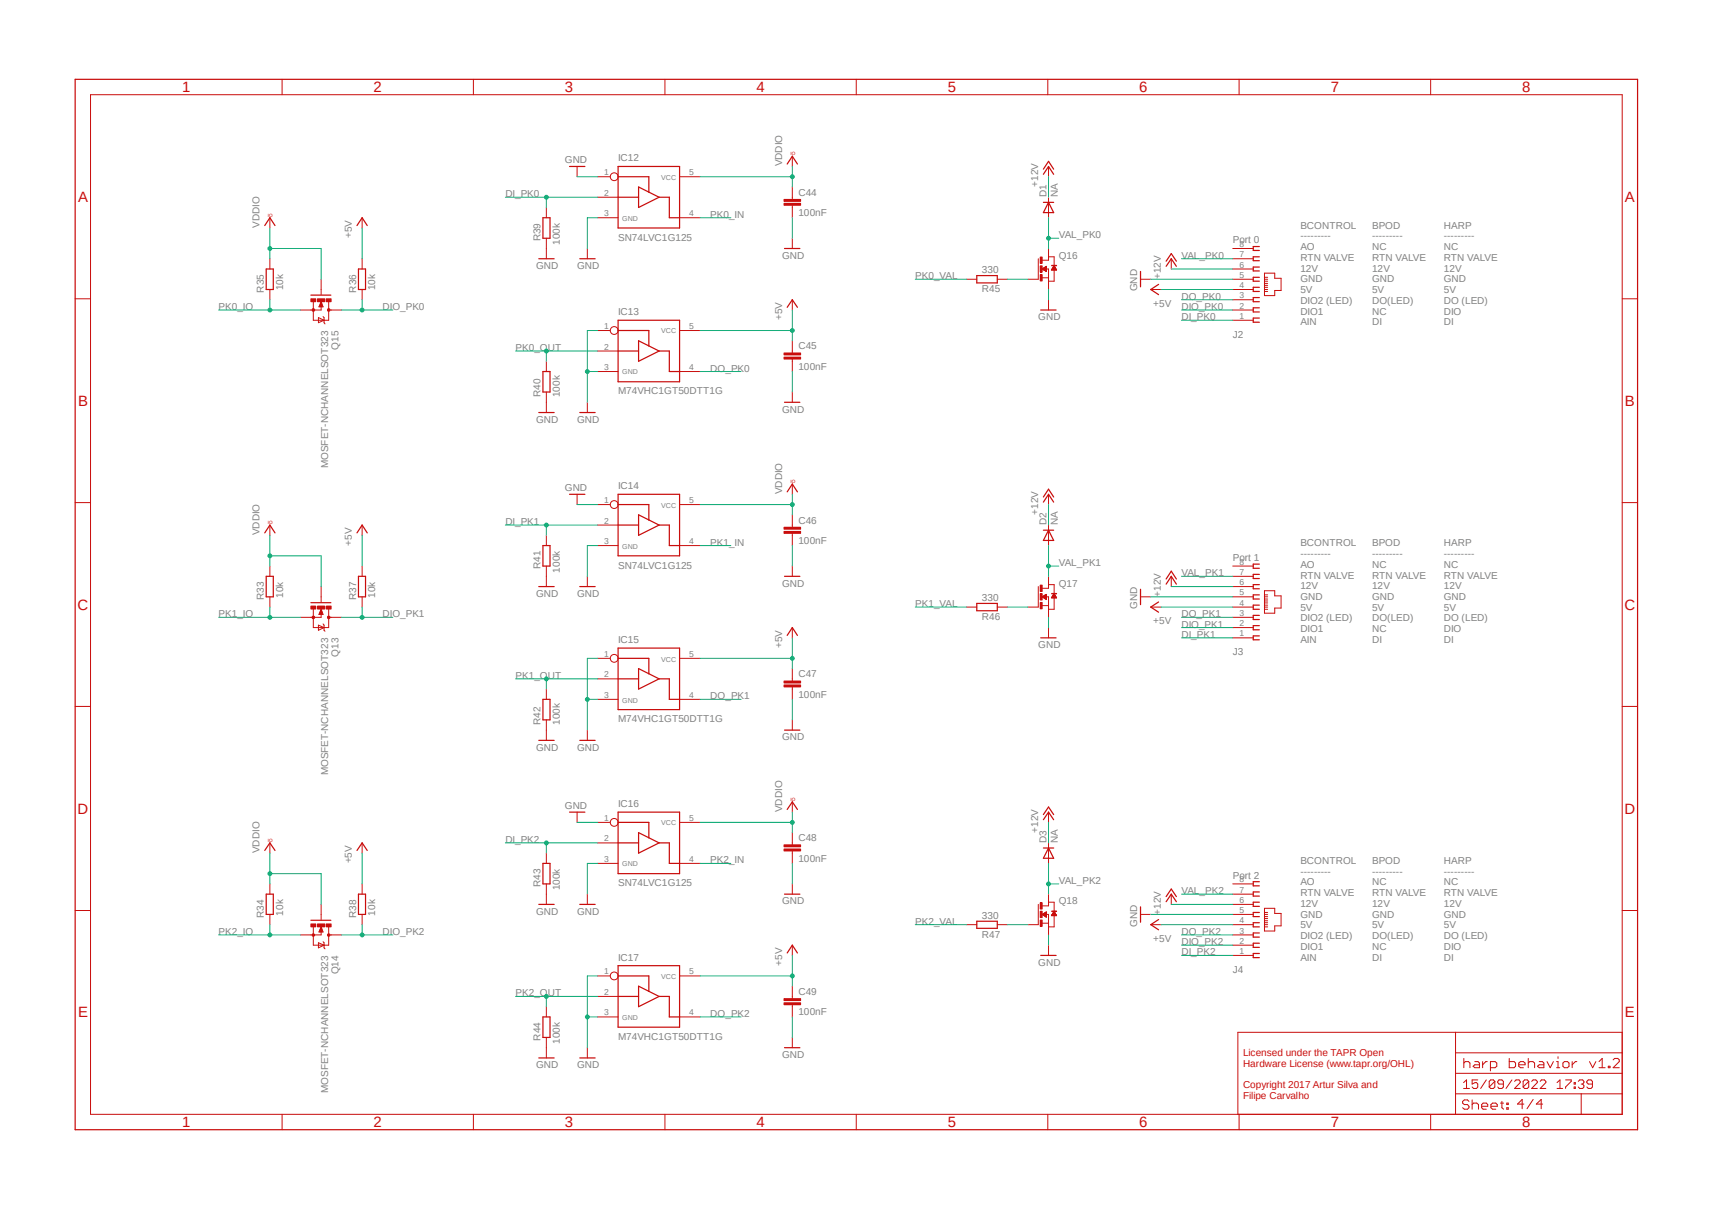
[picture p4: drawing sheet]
<svg xmlns="http://www.w3.org/2000/svg" width="297mm" height="210mm" viewBox="0 0 297 210" stroke-linecap="round" stroke-linejoin="round" font-family="sans-serif">
<path d="M12.7 13.5l271.7 182.8M284.4 13.5l-271.7 182.8" fill="none" stroke="#fff" stroke-width=".17"/>
<g fill="none" stroke="#c90d0c" stroke-width=".17">
<path d="M15.7 16.4h265.7v176.9h-265.7zM48.9 13.8v2.6M82.1 13.8v2.6M115.4 13.8v2.6M148.5 13.8v2.6M181.8 13.8v2.6M215 13.8v2.6M248.2 13.8v2.6M13 51.8h2.7M180.1 44.9v3.5M180.8 48.2h1.1M181.5 46.7h.4v1.7"/>
<path d="M181.9 44.9v.2h-1.1M181.9 44.5h1v1.6M182.9 46.8v2h-1M203.2 44.9v1.8M213.9 50.2h3.5M213.9 48.4h3.5M213.9 55.5h3.5M213.9 53.8h3.5M213.9 52h3.5M213.9 46.7h3.5M213.9 44.9h3.5M213.9 43.1h3.5"/>
<path d="M219.4 47.4h1.7v.9h1.1v2.1h-1.1v.9h-1.7zM219.4 50.5h.5M219.4 50.2h.5M219.4 49.8h.5M219.4 49.5h.5M219.4 49.1h.5M219.4 48.8h.5M219.4 48.4h.5M219.4 48.1h.5M281.4 51.8h2.7M13 87.2h2.7M203.2 99.9v1.8"/>
<path d="M213.9 99.9h3.5M213.9 98.2h3.5M281.4 87.2h2.7M213.9 105.3h3.5M213.9 103.5h3.5M213.9 110.6h3.5M213.9 108.8h3.5M213.9 107.1h3.5M213.9 101.7h3.5M219.4 102.4h1.7v.9h1.1v2.2h-1.1v.8h-1.7zM219.4 105.7h.5M219.4 105.3h.5"/>
<path d="M219.4 104.9h.5M219.4 104.6h.5M219.4 104.2h.5M219.4 103.9h.5M219.4 103.5h.5M219.4 103.2h.5M13 122.5h2.7M281.4 122.5h2.7M13 157.9h2.7M203.2 155.1v1.7M213.9 158.6h3.5M213.9 156.8h3.5"/>
<path d="M213.9 155.1h3.5M213.9 153.3h3.5M219.4 157.5h1.7v.9h1.1v2.2h-1.1v.9h-1.7zM219.4 159.7h.5M219.4 159.3h.5M219.4 159h.5M219.4 158.6h.5M219.4 158.2h.5M281.4 157.9h2.7M213.9 160.4h3.5M213.9 165.7h3.5M213.9 163.9h3.5"/>
<path d="M213.9 162.1h3.5M219.4 160.7h.5M219.4 160.4h.5M219.4 160h.5M252.5 179v14.3M281.4 179h-66.6v14.3M48.9 193.3v2.6M82.1 193.3v2.6M115.4 193.3v2.6M148.5 193.3v2.6M181.8 193.3v2.6M215 193.3v2.6"/>
<path d="M248.2 193.3v2.6M252.5 189.7h28.9M252.5 186.1h28.9M252.5 182.6h28.9M253.9 187.7l.5-.4v1.5M253.9 188.8h1M254 183.6v1.6M254 184.4l.2-.3h.6l.2 .3v.8M254.8 191l-.2-.2h-.6l-.3 .2v.3l.3 .3h.6l.2 .3v.2l-.2 .3h-.6l-.3-.3M255.4 191.6l.3-.3h.5l.3 .3v.8M255.4 190.8v1.6M255.9 184.1h.5l.3 .3v.8h-.8l-.3-.3 .3-.2h.8"/>
<path d="M256.4 187.3h-1v.7l.5-.3h.3l.2 .3v.5l-.2 .3h-.5l-.3-.3M257 191.9h1.1v-.3l-.2-.3h-.6l-.3 .3v.5l.3 .3h.6M257.2 184.1v1.1M257.9 187.3l-1 1.5M258 184.1h-.2l-.6 .6M258.6 185.2h.8l.3-.3v-.5l-.3-.3h-.8v1.6M258.7 191.9h1.1v-.3l-.3-.3h-.5l-.3 .3v.5l.3 .3h.5M259.3 187.5v1l-.2 .3h-.5l-.2-.3M259.3 187.5l-.2-.2h-.5l-.2 .2v1M259.3 187.5l-.9 1M260.3 191.3h.6M260.6 191v1.1l.3 .3"/>
<path d="M260.8 188h-.7l-.3-.3v-.2l.3-.2h.5l.2 .2v1l-.2 .3h-.5l-.3-.3M261.4 191.3h.3v.3h-.3zM261.4 192.1h.3v.3h-.3zM261.8 183.6v1.6h.9l.2-.3v-.5l-.2-.3h-.9M262.3 187.3l-1 1.5M262.8 187.5l.2-.2h.5l.2 .2v.2l-.9 1.1h.9M263.5 184.7h1.1v-.3l-.3-.3h-.5l-.3 .3v.5l.3 .3h.5M264.4 191.5h-1.1l.8-.8v1.6M265.1 184.4l.3-.3h.5l.3 .3v.8M265.1 183.6v1.6M265.2 187.5v1l-.2 .3h-.5l-.3-.3M265.2 187.5l-.2-.2h-.5l-.3 .2v1"/>
<path d="M265.2 187.5l-1 1M265.7 187.5l.3-.2h.4l.3 .2v.2l-1 1.1h1M266 190.7l-1.1 1.6M267 184.1h.6l.2 .3v.8h-.8l-.3-.3 .3-.2h.8M267.2 187.5l.2-.2h.5l.3 .2v.2l-1 1.1h1M267.6 191.5h-1.1l.9-.8v1.6M268.4 184.1l.5 1.1 .6-1.1M270 184.1h.3v1.1M270 185.2h.6M270.1 188.8h1M270.1 187.7l.5-.4v1.5M270.3 183.3v.3"/>
<path d="M271.1 184.4l.3-.3h.5l.3 .3v.5l-.3 .3h-.5l-.3-.3zM271.6 187.3h1v.2l-1 1v.3M272.8 184.1v1.1M273.1 188.5h.2v.3h-.2zM273.1 187.7h.2v.3h-.2zM273.6 184.1h-.3l-.5 .6M273.8 187.5l.3-.2h.5l.2 .2v.2l-.2 .3M274.3 189.7v3.6M274.3 188h.3M274.6 188l.2 .3v.2l-.2 .3h-.5l-.3-.3M275.8 184.1l.5 1.1 .6-1.1M276.3 188h-.8l-.2-.3v-.2l.2-.2h.5l.3 .2v1l-.3 .3h-.5l-.2-.3"/>
<path d="M277.4 185.2h1.1M277.4 184.1l.6-.5v1.6M279 184.9h.3v.3h-.3zM279.9 183.8l.2-.2h.6l.2 .2v.3l-1 1.1h1"/>
</g>
<g fill="none" stroke="#c90d0c" stroke-width=".21">
<path d="M13 13.8h271.1v182.1h-271.1zM202.3 46.2l.9-1.3 .9 1.3M202.3 45.3l.9-1.3 .9 1.3M218.5 55.2h-1.1v.7h1.1M218.5 42.8h-1.1v.6h1.1M218.5 44.5h-1.1v.7h1.1M218.5 46.3h-1.1v.7h1.1M218.5 48.1h-1.1v.7h1.1M218.5 49.8h-1.1v.7h1.1M218.5 51.6h-1.1v.7h1.1M218.5 53.4h-1.1v.7h1.1M218.5 97.8h-1.1v.8h1.1"/>
<path d="M218.5 99.6h-1.1v.7h1.1M202.3 101.3l.9-1.4 .9 1.4M202.3 100.4l.9-1.3 .9 1.3M218.5 101.4h-1.1v.7h1.1M218.5 103.2h-1.1v.7h1.1M218.5 104.9h-1.1v.8h1.1M218.5 106.7h-1.1v.7h1.1M218.5 108.5h-1.1v.7h1.1M218.5 110.3h-1.1v.7h1.1M202.3 156.4l.9-1.3 .9 1.3M202.3 155.5l.9-1.3 .9 1.3M218.5 152.9h-1.1v.7h1.1"/>
<path d="M218.5 154.7h-1.1v.7h1.1M218.5 156.5h-1.1v.7h1.1M218.5 158.2h-1.1v.8h1.1M218.5 160h-1.1v.7h1.1M218.5 161.8h-1.1v.7h1.1M218.5 163.6h-1.1v.7h1.1M218.5 165.4h-1.1v.7h1.1"/>
</g>
<path d="M180.5 44.6h.3v1.1h-.3z" fill-rule="evenodd" fill="#c90d0c"/>
<path d="M180.5 44.6h.3v1.1h-.3z" fill="none" stroke="#c90d0c" stroke-width=".17"/>
<path d="M180.5 46.1h.3v1.1h-.3z" fill-rule="evenodd" fill="#c90d0c"/>
<path d="M180.5 46.1h.3v1.1h-.3z" fill="none" stroke="#c90d0c" stroke-width=".17"/>
<path d="M180.5 47.6h.3v1.1h-.3z" fill-rule="evenodd" fill="#c90d0c"/>
<path d="M180.5 47.6h.3v1.1h-.3z" fill="none" stroke="#c90d0c" stroke-width=".17"/>
<path d="M182.5 46l.8 .1z" fill-rule="evenodd" fill="#c90d0c"/>
<g fill="none" stroke="#c90d0c" stroke-width=".17">
<path d="M167.7 48.4h1.8M173 48.4h1.8M178.4 48.4h1.7M180.8 46.7l.7-.5v.9zM180.8 46.7h.7M180.9 46.6h.6M181 46.7h.5M181 46.8h.5M181 46.5h.5M181.1 46.5h.4M181.1 46.8h.4M181.2 46.9h.3"/>
<path d="M181.2 46.4h.3M181.3 46.4h.2M181.3 46.9h.2M181.4 47h.1M181.4 46.3h.1M181.4 46.2l.2 .1M181.5 47.1h.1M181.9 43.1v1.8M181.9 48.4v1.8M181.9 52v1.8M182.5 46l.8 .1zM182.5 46.8h.8"/>
<path d="M182.5 46.7h.8M182.5 46.7h.7M182.5 46.6h.7M182.6 46.6h.5M182.6 46.5h.5M182.7 46.4h.3M182.8 46.3h.2M182.8 46.2h.2M182.8 46.2h.1M182.8 46.1h.1M182.9 46.1l.4 .7h-.9zM197.9 48.4h1.7"/>
<path d="M180.1 101.7v3.6M180.8 105h1.1M181.5 103.5h.4v1.8M181.9 101.7v.3h-1.1M181.9 101.4h1v1.6M182.9 103.7v2h-1M197.9 103.5h1.7M197.9 158.6h1.7"/>
</g>
<path d="M169.5 47.8h3.5v1.3h-3.5zM180.6 53.8h2.6M197.9 47.1v2.6M197.9 102.2v2.7M197.9 157.3v2.6" fill="none" stroke="#c90d0c" stroke-width=".21"/>
<path d="M180.5 101.5h.3v1.1h-.3z" fill-rule="evenodd" fill="#c90d0c"/>
<path d="M180.5 101.5h.3v1.1h-.3z" fill="none" stroke="#c90d0c" stroke-width=".17"/>
<path d="M180.5 103h.3v1.1h-.3z" fill-rule="evenodd" fill="#c90d0c"/>
<path d="M180.5 103h.3v1.1h-.3z" fill="none" stroke="#c90d0c" stroke-width=".17"/>
<path d="M180.5 104.5h.3v1.1h-.3z" fill-rule="evenodd" fill="#c90d0c"/>
<path d="M180.5 104.5h.3v1.1h-.3z" fill="none" stroke="#c90d0c" stroke-width=".17"/>
<path d="M182.5 102.9l.8 .1z" fill-rule="evenodd" fill="#c90d0c"/>
<g fill="none" stroke="#c90d0c" stroke-width=".17">
<path d="M181.9 99.9v1.8M167.7 105.3h1.8M173 105.3h1.8M178.4 105.3h1.7M180.8 103.5l.7-.4v.9zM180.8 103.5h.7M180.9 103.5h.6M180.9 103.6h.6M181 103.6h.5M181.1 103.4h.4M181.1 103.7h.4M181.1 103.3h.4"/>
<path d="M181.2 103.3h.3M181.2 103.8h.3M181.3 103.8h.2M181.3 103.2h.2M181.4 103.2h.1M181.4 103.9h.1M181.4 103.1h.1M181.5 103.9h.1M181.5 103.1h.1M181.9 105.3v1.8M181.9 108.8v1.8M182.5 102.9l.8 .1z"/>
<path d="M182.5 103.6h.8M182.5 103.6h.7M182.5 103.5h.7M182.6 103.4h.5M182.6 103.3h.5M182.7 103.3h.3M182.7 103.2h.3M182.8 103.2h.2M182.8 103.1h.2M182.8 103.1h.1M182.8 103h.1M182.9 103l.4 .7h-.9z"/>
<path d="M180.1 156.8v3.6M181.5 158.6h.4v1.8M181.9 156.8v.3h-1.1M181.9 156.5h1v1.6M182.9 158.8v1.9h-1M180.8 160.1h1.1"/>
</g>
<path d="M169.5 104.6h3.5v1.3h-3.5zM180.6 110.6h2.6" fill="none" stroke="#c90d0c" stroke-width=".21"/>
<path d="M180.5 156.5h.3v1.1h-.3z" fill-rule="evenodd" fill="#c90d0c"/>
<path d="M180.5 156.5h.3v1.1h-.3z" fill="none" stroke="#c90d0c" stroke-width=".17"/>
<path d="M180.5 158h.3v1.1h-.3z" fill-rule="evenodd" fill="#c90d0c"/>
<path d="M180.5 158h.3v1.1h-.3z" fill="none" stroke="#c90d0c" stroke-width=".17"/>
<path d="M180.5 159.6h.3v1.1h-.3z" fill-rule="evenodd" fill="#c90d0c"/>
<path d="M180.5 159.6h.3v1.1h-.3z" fill="none" stroke="#c90d0c" stroke-width=".17"/>
<path d="M182.5 158l.8 .1z" fill-rule="evenodd" fill="#c90d0c"/>
<g fill="none" stroke="#c90d0c" stroke-width=".17">
<path d="M94.8 36v1.8M100.1 28.9v1.7M103.7 30.6h2.1M103.7 34.2h3.5M103.7 37.8h3.5M117.9 30.6h3.6M117.9 37.8h3.6M136 35.3h2.9v.3h-2.9zM136 34.6h2.9v.3h-2.9zM137.5 27.1v1.8M137.5 32.4v2.1M137.5 35.6v2.2"/>
<path d="M181.9 28.9v1.7M181.9 34.2v3.6M94.8 41.3v3.6M101.9 43.1v1.8M103.7 57.3h2.1M117.9 57.3h3.6M137.5 41.3v1.8M137.5 52v1.8M137.5 59.1v2.1M199.6 50.2h1.8M101.9 69.8v1.7M103.7 60.9h3.5"/>
<path d="M103.7 64.4h3.5M117.9 64.4h3.6M136 61.9h2.9v.4h-2.9zM136 61.2h2.9v.4h-2.9zM137.5 62.3v2.1M137.5 68v1.8M199.6 105.3h1.8M180.8 158.6l.7 .4M180.8 158.6h.7M180.9 158.6h.6M180.9 158.7h.6M180.9 158.5h.6"/>
<path d="M181 158.7h.5M181 158.5h.5M181.1 158.7h.4M181.1 158.5h.4M181.1 158.8h.4M181.1 158.4h.4M181.2 158.8h.3M181.3 158.9h.2M181.3 158.3h.2M181.4 158.3h.1M181.4 159h.1M181.4 158.2h.1"/>
<path d="M181.5 159h.1M181.5 158.2l-.7 .4M181.5 158.2v.8M181.5 158.2h.1M181.9 155.1v1.7M182.5 158l.8 .1zM182.5 158.7h.8M182.5 158.6h.7M182.6 158.5h.5M182.6 158.4h.5M182.7 158.4h.3M182.7 158.3h.3"/>
<path d="M182.8 158.3h.2M182.8 158.2h.2M182.8 158.2h.1M182.8 158.1h.1M182.9 158.1l.4 .7h-.9zM167.7 160.4h1.8M173 160.4h1.8M178.4 160.4h1.7M181.9 160.4v1.7M181.9 163.9v1.8M199.6 160.4h1.8"/>
<circle cx="106.6" cy="30.6" r=".68"/>
<circle cx="106.6" cy="57.3" r=".68"/>
</g>
<g fill="none" stroke="#c90d0c" stroke-width=".21">
<path d="M94.2 37.8h1.2v3.5h-1.2zM98.8 28.9h2.7M107.2 30.6h5.4v2.7M107.2 28.9h10.7v10.6h-10.7zM107.2 34.2h3.6M110.8 32.4l3.5 1.8-3.5 1.8zM114.3 34.2h1.8v3.6h1.8M136.6 28.4l.9-1.3 .8 1.3M181 35.1h1.8M181 30.2l.9-1.3 .9 1.3M181 29.3l.9-1.3 .9 1.3M181.9 35.1l.9 1.8h-1.8z"/>
<path d="M93.5 44.9h2.6M100.6 44.9h2.7M107.2 57.3h5.4v2.7M107.2 55.5h10.7v10.7h-10.7zM110.8 59.1l3.5 1.8-3.5 1.8zM136.1 43.1h2.7M136.6 53.3l.9-1.3 .8 1.3M201 49.3l-1.4 .9 1.4 .9M100.6 71.5h2.7M107.2 60.9h3.6M114.3 60.9h1.8v3.5h1.8M136.1 69.8h2.7"/>
<path d="M201 104.4l-1.4 .9 1.4 .9M169.5 159.8h3.5v1.2h-3.5zM201 159.5l-1.4 .9 1.4 .8M180.6 165.7h2.6"/>
</g>
<path d="M136 35.4h2.9M136 34.8h2.9M136 62.1h2.9M136 61.4h2.9" fill="none" stroke="#c90d0c" stroke-width=".34"/>
<circle cx="54.4" cy="53.7" r=".24" fill="#c90d0c"/>
<circle cx="54.4" cy="53.7" r=".24" fill="none" stroke="#c90d0c" stroke-width=".17"/>
<circle cx="57" cy="53.7" r=".24" fill="#c90d0c"/>
<circle cx="57" cy="53.7" r=".24" fill="none" stroke="#c90d0c" stroke-width=".17"/>
<path d="M53.9 51.8h.9v.5h-.9z" fill-rule="evenodd" fill="#c90d0c"/>
<path d="M53.9 51.8h.9v.5h-.9z" fill="none" stroke="#c90d0c" stroke-width=".17"/>
<path d="M56.6 51.8h.8v.5h-.8z" fill-rule="evenodd" fill="#c90d0c"/>
<path d="M56.6 51.8h.8v.5h-.8z" fill="none" stroke="#c90d0c" stroke-width=".17"/>
<path d="M55.1 51.8h1.2v.5h-1.2z" fill-rule="evenodd" fill="#c90d0c"/>
<g fill="none" stroke="#c90d0c" stroke-width=".17">
<path d="M46.8 37.8v1.7M62.8 37.8v1.7M46.8 44.9v1.8M46.8 50.2v1.8M54.4 52.3v3.2h2.6v-3.1M55.1 51.8h1.2v.5h-1.2zM55.2 55.1l1 .4-1 .5zM55.7 53.1v.7h-3.5M55.7 48.4v2.7M55.7 52.3l.3 .9h-.7zM56 54.9l.2 .2v.9l.2 .2M57 53.8h2.3"/>
<path d="M62.8 44.9v1.8M62.8 50.2v1.8M94.8 92.8v1.8M94.8 98.2v3.5M100.1 85.7v1.8M101.9 99.9v1.8M103.7 87.5h2.1M103.7 91.1h3.5M103.7 94.6h3.5M117.9 87.5h3.6M117.9 94.6h3.6M136 92.2h2.9v.3h-2.9z"/>
<path d="M136 91.4h2.9v.4h-2.9zM137.5 83.9v1.8M137.5 89.3v2.1M137.5 92.5v2.1M137.5 98.2v1.7M103.7 114.2h2.1M103.7 117.7h3.5M117.9 114.2h3.6M136 118.8h2.9v.3h-2.9zM136 118.1h2.9v.3h-2.9zM137.5 108.8v1.8M137.5 116v2.1"/>
<path d="M137.5 119.2v2.1M101.9 126.6v1.8M103.7 121.3h3.5M117.9 121.3h3.6M137.5 124.8v1.8"/>
<circle cx="106.6" cy="87.5" r=".68"/>
<circle cx="106.6" cy="114.2" r=".68"/>
</g>
<g fill="none" stroke="#c90d0c" stroke-width=".21">
<path d="M45.9 39.1l.9-1.3 .9 1.3M61.9 39.1l.9-1.3 .9 1.3M46.2 46.7h1.2v3.5h-1.2zM53.9 51.2h3.5M62.2 46.7h1.2v3.5h-1.2zM94.2 94.6h1.2v3.6h-1.2zM98.8 85.7h2.7M107.2 87.5h5.4v2.7M107.2 85.7h10.7v10.7h-10.7zM107.2 91.1h3.6M110.8 89.3l3.5 1.8-3.5 1.7zM114.3 91.1h1.8v3.5h1.8"/>
<path d="M136.1 99.9h2.7M136.6 85.3l.9-1.4 .8 1.4M93.5 101.7h2.6M100.6 101.7h2.7M107.2 117.7h3.6M107.2 114.2h5.4v2.6M107.2 112.4h10.7v10.7h-10.7zM110.8 116l3.5 1.7-3.5 1.8zM114.3 117.7h1.8v3.6h1.8M136.6 110.2l.9-1.4 .8 1.4M100.6 128.4h2.7M136.1 126.6h2.7"/>
</g>
<path d="M55.7 53v.1h-.2l.2-.6 .2 .6" fill="none" stroke="#c90d0c" stroke-width=".25"/>
<path d="M136 92.3h2.9M136 91.6h2.9M136 119h2.9M136 118.3h2.9" fill="none" stroke="#c90d0c" stroke-width=".34"/>
<path d="M54.2 106.9h.3v.3h-.3z" fill-rule="evenodd" fill="#c90d0c"/>
<path d="M54.2 106.9h.3v.3h-.3z" fill="none" stroke="#c90d0c" stroke-width=".17"/>
<path d="M56.9 106.9h.3v.3h-.3z" fill-rule="evenodd" fill="#c90d0c"/>
<path d="M56.9 106.9h.3v.3h-.3z" fill="none" stroke="#c90d0c" stroke-width=".17"/>
<path d="M53.9 105.1h.9v.5h-.9z" fill-rule="evenodd" fill="#c90d0c"/>
<path d="M53.9 105.1h.9v.5h-.9z" fill="none" stroke="#c90d0c" stroke-width=".17"/>
<path d="M56.6 105.1h.8v.5h-.8z" fill-rule="evenodd" fill="#c90d0c"/>
<path d="M56.6 105.1h.8v.5h-.8z" fill="none" stroke="#c90d0c" stroke-width=".17"/>
<path d="M55.1 105.1h1.2v.5h-1.2z" fill-rule="evenodd" fill="#c90d0c"/>
<g fill="none" stroke="#c90d0c" stroke-width=".17">
<path d="M46.8 91.1v1.7M46.8 98.2v1.7M62.8 91.1v1.7M62.8 98.2v1.7M46.8 103.5v1.8M54.4 105.7v3.1h2.6v-3.1M55.1 105.1h1.2v.5h-1.2zM55.2 108.4l1 .4-1 .5zM55.7 106.4v.7h-3.5M55.7 101.7v2.7M55.7 105.7l.3 .9h-.7zM56 108.2l.2 .2v.9l.2 .2"/>
<path d="M57 107.1h2.3M62.8 103.5v1.8M137.5 139.1v1.7M94.8 148v1.7M94.8 153.3v3.5M100.1 140.8v1.8M101.9 155.1v1.7M103.7 142.6h2.1M103.7 146.2h3.5M103.7 149.7h3.5M117.9 142.6h3.6M117.9 149.7h3.6"/>
<path d="M136 147.2h2.9v.4h-2.9zM136 146.5h2.9v.4h-2.9zM137.5 144.4v2.1M137.5 147.6v2.1M137.5 153.3v1.8M103.7 169.2h2.1M103.7 172.8h3.5M103.7 176.4h3.5M117.9 169.2h3.6M117.9 176.4h3.6M136 173.9h2.9v.3h-2.9zM136 173.2h2.9v.3h-2.9z"/>
<path d="M137.5 163.9v1.8M137.5 171v2.2M137.5 174.2v2.2M137.5 179.9v1.8M101.9 181.7v1.8"/>
<circle cx="106.6" cy="142.6" r=".68"/>
<circle cx="106.6" cy="169.2" r=".68"/>
</g>
<g fill="none" stroke="#c90d0c" stroke-width=".21">
<path d="M45.9 92.4l.9-1.3 .9 1.3M46.2 99.9h1.2v3.6h-1.2zM61.9 92.4l.9-1.3 .9 1.3M62.2 99.9h1.2v3.6h-1.2zM53.9 104.5h3.5M93.5 156.8h2.6M94.2 149.7h1.2v3.6h-1.2zM98.8 140.8h2.7M100.6 156.8h2.7M107.2 142.6h5.4v2.7M107.2 140.8h10.7v10.7h-10.7zM107.2 146.2h3.6"/>
<path d="M110.8 144.4l3.5 1.8-3.5 1.8zM114.3 146.2h1.8v3.5h1.8M136.1 155.1h2.7M136.6 140.4l.9-1.3 .8 1.3M107.2 172.8h3.6M107.2 169.2h5.4v2.7M107.2 167.5h10.7v10.6h-10.7zM110.8 171l3.5 1.8-3.5 1.8zM114.3 172.8h1.8v3.6h1.8M136.6 165.3l.9-1.4 .8 1.4M100.6 183.5h2.7M136.1 181.7h2.7"/>
</g>
<path d="M55.7 106.3v.1h-.2l.2-.6 .2 .6" fill="none" stroke="#c90d0c" stroke-width=".25"/>
<path d="M136 147.4h2.9M136 146.7h2.9M136 174.1h2.9M136 173.4h2.9" fill="none" stroke="#c90d0c" stroke-width=".34"/>
<path d="M54.2 162h.3v.3h-.3z" fill-rule="evenodd" fill="#c90d0c"/>
<path d="M54.2 162h.3v.3h-.3z" fill="none" stroke="#c90d0c" stroke-width=".17"/>
<path d="M56.9 162h.3v.3h-.3z" fill-rule="evenodd" fill="#c90d0c"/>
<path d="M56.9 162h.3v.3h-.3z" fill="none" stroke="#c90d0c" stroke-width=".17"/>
<path d="M53.9 160.2h.9v.5h-.9z" fill-rule="evenodd" fill="#c90d0c"/>
<path d="M53.9 160.2h.9v.5h-.9z" fill="none" stroke="#c90d0c" stroke-width=".17"/>
<path d="M56.6 160.2h.8v.5h-.8z" fill-rule="evenodd" fill="#c90d0c"/>
<path d="M56.6 160.2h.8v.5h-.8z" fill="none" stroke="#c90d0c" stroke-width=".17"/>
<path d="M55.1 160.2h1.2v.5h-1.2z" fill-rule="evenodd" fill="#c90d0c"/>
<g fill="none" stroke="#c90d0c" stroke-width=".17">
<path d="M94.8 62.7v1.7M94.8 68v3.5M181.9 85.7v1.8M181.9 91.1v3.5M94.8 119.5v1.8M94.8 124.8v3.6M46.8 146.2v1.8M46.8 153.3v1.8M46.8 158.6v1.8M55.7 156.8v2.7M62.8 146.2v1.8M62.8 153.3v1.8"/>
<path d="M62.8 158.6v1.8M181.9 140.8v1.8M181.9 146.2v3.5M54.4 160.7v3.2h2.6v-3.2M55.1 160.2h1.2v.5h-1.2zM55.2 163.5l1 .4-1 .5zM55.7 161.5v.6h-3.5M55.7 160.7l.3 .9h-.7zM56 163.3l.2 .2v.9l.2 .1M57 162.1h2.3M94.8 174.6v1.8M94.8 179.9v3.6"/>
</g>
<g fill="none" stroke="#c90d0c" stroke-width=".21">
<path d="M93.5 71.5h2.6M94.2 64.4h1.2v3.6h-1.2zM181 91.9h1.8M181 87.1l.9-1.4 .9 1.4M181 86.2l.9-1.4 .9 1.4M181.9 91.9l.9 1.8h-1.8zM93.5 128.4h2.6M94.2 121.3h1.2v3.5h-1.2zM45.9 147.5l.9-1.3 .9 1.3M46.2 155.1h1.2v3.5h-1.2zM53.9 159.6h3.5M61.9 147.5l.9-1.3 .9 1.3"/>
<path d="M62.2 155.1h1.2v3.5h-1.2zM181 147.1h1.8M181 142.2l.9-1.4 .9 1.4M181 141.3l.9-1.3 .9 1.3M181.9 147.1l.9 1.7h-1.8zM94.2 176.4h1.2v3.5h-1.2zM93.5 183.5h2.6"/>
</g>
<path d="M55.7 161.4v.1h-.2l.2-.6 .2 .6" fill="none" stroke="#c90d0c" stroke-width=".25"/>
<path d="M121.5 30.6h16M137.5 28.9v3.5" fill="none" stroke="#0dab76" stroke-width=".17"/>
<circle cx="137.5" cy="30.6" r=".33" fill="#0dab76"/>
<g fill="none" stroke="#0dab76" stroke-width=".17">
<path d="M46.8 39.5v5.4M46.8 43.1h8.9v5.3"/>
<circle cx="137.5" cy="30.6" r=".33"/>
</g>
<circle cx="46.8" cy="43.1" r=".33" fill="#0dab76"/>
<g fill="none" stroke="#0dab76" stroke-width=".17">
<path d="M121.5 87.5h16M137.5 85.7v3.6"/>
<circle cx="46.8" cy="43.1" r=".33"/>
</g>
<circle cx="137.5" cy="87.5" r=".33" fill="#0dab76"/>
<g fill="none" stroke="#0dab76" stroke-width=".17">
<path d="M46.8 96.4h8.9v5.3M46.8 92.8v5.4"/>
<circle cx="137.5" cy="87.5" r=".33"/>
</g>
<circle cx="46.8" cy="96.4" r=".33" fill="#0dab76"/>
<g fill="none" stroke="#0dab76" stroke-width=".17">
<path d="M121.5 142.6h16M137.5 140.8v3.6"/>
<circle cx="46.8" cy="96.4" r=".33"/>
</g>
<circle cx="137.5" cy="142.6" r=".33" fill="#0dab76"/>
<g fill="none" stroke="#0dab76" stroke-width=".17">
<path d="M46.8 151.5h8.9v5.3M46.8 148v5.3"/>
<circle cx="137.5" cy="142.6" r=".33"/>
</g>
<circle cx="46.8" cy="151.5" r=".33" fill="#0dab76"/>
<g fill="none" stroke="#0dab76" stroke-width=".17">
<path d="M103.7 57.3h-1.8v12.5M181.9 50.2v1.8M199.6 48.4h14.3M101.9 64.4h1.8M181.9 107.1v1.7M199.6 103.5h14.3M199.6 158.6h14.3M181.9 162.1v1.8"/>
<circle cx="46.8" cy="151.5" r=".33"/>
</g>
<circle cx="101.9" cy="64.4" r=".33" fill="#0dab76"/>
<g fill="none" stroke="#0dab76" stroke-width=".17">
<path d="M100.1 30.6h3.6M103.7 37.8h-1.8v5.3M137.5 37.8v3.5M137.5 64.4v3.6M103.7 114.2h-1.8v12.4M101.9 121.3h1.8"/>
<circle cx="101.9" cy="64.4" r=".33"/>
</g>
<circle cx="101.9" cy="121.3" r=".33" fill="#0dab76"/>
<g fill="none" stroke="#0dab76" stroke-width=".17">
<path d="M100.1 87.5h3.6M103.7 94.6h-1.8v5.3M137.5 94.6v3.6M137.5 121.3v3.5M101.9 176.4h1.8M103.7 169.2h-1.8v12.5"/>
<circle cx="101.9" cy="121.3" r=".33"/>
</g>
<circle cx="101.9" cy="176.4" r=".33" fill="#0dab76"/>
<g fill="none" stroke="#0dab76" stroke-width=".17">
<path d="M121.5 57.3h16v1.8M201.4 50.2h12.5M201.4 105.3h12.5M100.1 142.6h3.6M103.7 149.7h-1.8v5.4M137.5 149.7v3.6M137.5 176.4v3.5M201.4 160.4h12.5"/>
<circle cx="101.9" cy="176.4" r=".33"/>
</g>
<circle cx="137.5" cy="57.3" r=".33" fill="#0dab76"/>
<g fill="none" stroke="#0dab76" stroke-width=".17">
<path d="M62.8 39.5v5.4M137.5 53.8v3.5M121.5 114.2h16v1.8"/>
<circle cx="137.5" cy="57.3" r=".33"/>
</g>
<circle cx="137.5" cy="114.2" r=".33" fill="#0dab76"/>
<g fill="none" stroke="#0dab76" stroke-width=".17">
<path d="M62.8 92.8v5.4M137.5 110.6v3.6M121.5 169.2h16v1.8"/>
<circle cx="137.5" cy="114.2" r=".33"/>
</g>
<circle cx="137.5" cy="169.2" r=".33" fill="#0dab76"/>
<g fill="none" stroke="#0dab76" stroke-width=".17">
<path d="M62.8 148v5.3M87.7 146.2h16M94.8 146.2v1.8M137.5 165.7v3.5M205 165.7h8.9"/>
<circle cx="137.5" cy="169.2" r=".33"/>
</g>
<circle cx="94.8" cy="146.2" r=".33" fill="#0dab76"/>
<g fill="none" stroke="#0dab76" stroke-width=".17">
<path d="M87.7 34.2h16M94.8 34.2v1.8M205 55.5h8.9M121.5 176.4h7.1M205 162.1h8.9"/>
<circle cx="94.8" cy="146.2" r=".33"/>
</g>
<circle cx="94.8" cy="34.2" r=".33" fill="#0dab76"/>
<g fill="none" stroke="#0dab76" stroke-width=".17">
<path d="M87.7 91.1h16M94.8 91.1v1.7M205 110.6h8.9"/>
<circle cx="94.8" cy="34.2" r=".33"/>
</g>
<circle cx="94.8" cy="91.1" r=".33" fill="#0dab76"/>
<g fill="none" stroke="#0dab76" stroke-width=".17">
<path d="M59.3 162.1h8.9M62.8 160.4v1.7M205 163.9h8.9"/>
<circle cx="94.8" cy="91.1" r=".33"/>
</g>
<circle cx="62.8" cy="162.1" r=".33" fill="#0dab76"/>
<g fill="none" stroke="#0dab76" stroke-width=".17">
<path d="M59.3 53.8h8.9M62.8 52v1.8M205 53.8h8.9"/>
<circle cx="62.8" cy="162.1" r=".33"/>
</g>
<circle cx="62.8" cy="53.8" r=".33" fill="#0dab76"/>
<g fill="none" stroke="#0dab76" stroke-width=".17">
<path d="M59.3 107.1h8.9M62.8 105.3v1.8M205 108.8h8.9"/>
<circle cx="62.8" cy="53.8" r=".33"/>
</g>
<circle cx="62.8" cy="107.1" r=".33" fill="#0dab76"/>
<g fill="none" stroke="#0dab76" stroke-width=".17">
<path d="M181.9 30.6v3.6M181.9 37.8v5.3M181.9 41.3h1.8M203.2 46.7h10.7M205 44.9h8.9M181.9 87.5v3.6M203.2 101.7h10.7M181.9 142.6v3.6M203.2 156.8h10.7"/>
<circle cx="62.8" cy="107.1" r=".33"/>
</g>
<circle cx="181.9" cy="41.3" r=".33" fill="#0dab76"/>
<g fill="none" stroke="#0dab76" stroke-width=".17">
<path d="M205 52h8.9M121.5 64.4h7.1M181.9 94.6v5.3M181.9 98.2h1.8M205 99.9h8.9M205 107.1h8.9M121.5 121.3h7.1"/>
<circle cx="181.9" cy="41.3" r=".33"/>
</g>
<circle cx="181.9" cy="98.2" r=".33" fill="#0dab76"/>
<g fill="none" stroke="#0dab76" stroke-width=".17">
<path d="M181.9 149.7v5.4M181.9 153.3h1.8M205 155.1h8.9"/>
<circle cx="181.9" cy="98.2" r=".33"/>
</g>
<circle cx="181.9" cy="153.3" r=".33" fill="#0dab76"/>
<g fill="none" stroke="#0dab76" stroke-width=".17">
<path d="M158.8 48.4h8.9M174.8 48.4h3.6M89.5 60.9h14.2M94.8 60.9v1.8M158.8 105.3h8.9M174.8 105.3h3.6M158.8 160.4h8.9M174.8 160.4h3.6"/>
<circle cx="181.9" cy="153.3" r=".33"/>
</g>
<circle cx="94.8" cy="60.9" r=".33" fill="#0dab76"/>
<g fill="none" stroke="#0dab76" stroke-width=".17">
<path d="M121.5 37.8h5.3M37.9 53.8h14.3M46.8 52v1.8"/>
<circle cx="94.8" cy="60.9" r=".33"/>
</g>
<circle cx="46.8" cy="53.8" r=".33" fill="#0dab76"/>
<g fill="none" stroke="#0dab76" stroke-width=".17">
<path d="M37.9 107.1h14.3M46.8 105.3v1.8"/>
<circle cx="46.8" cy="53.8" r=".33"/>
</g>
<circle cx="46.8" cy="107.1" r=".33" fill="#0dab76"/>
<g fill="none" stroke="#0dab76" stroke-width=".17">
<path d="M89.5 117.7h14.2M94.8 117.7v1.8"/>
<circle cx="46.8" cy="107.1" r=".33"/>
</g>
<circle cx="94.8" cy="117.7" r=".33" fill="#0dab76"/>
<g fill="none" stroke="#0dab76" stroke-width=".17">
<path d="M121.5 94.6h5.3M37.9 162.1h14.3M46.8 160.4v1.7"/>
<circle cx="94.8" cy="117.7" r=".33"/>
</g>
<circle cx="46.8" cy="162.1" r=".33" fill="#0dab76"/>
<g fill="none" stroke="#0dab76" stroke-width=".17">
<path d="M121.5 149.7h5.3M89.5 172.8h14.2M94.8 172.8v1.8"/>
<circle cx="46.8" cy="162.1" r=".33"/>
</g>
<circle cx="94.8" cy="172.8" r=".33" fill="#0dab76"/>
<circle cx="94.8" cy="172.8" r=".33" fill="none" stroke="#0dab76" stroke-width=".17"/>
<g font-size="2.6" fill="#c90d0c">
<text x="31.6" y="16">1</text>
<text x="64.8" y="16">2</text>
<text x="98" y="16">3</text>
<text x="131.2" y="16">4</text>
<text x="164.5" y="16">5</text>
<text x="197.7" y="16">6</text>
<text x="230.9" y="16">7</text>
<text x="264.1" y="16">8</text>
<text x="13.5" y="35">A</text>
<text x="281.9" y="35">A</text>
<text x="13.5" y="70.4">B</text>
<text x="281.9" y="70.4">B</text>
<text x="13.5" y="105.7">C</text>
<text x="281.8" y="105.7">C</text>
<text x="13.5" y="141.1">D</text>
<text x="281.8" y="141.1">D</text>
<text x="13.5" y="176.4">E</text>
<text x="281.9" y="176.4">E</text>
<text x="31.6" y="195.5">1</text>
<text x="64.8" y="195.5">2</text>
<text x="98" y="195.5">3</text>
<text x="131.2" y="195.5">4</text>
<text x="164.5" y="195.5">5</text>
<text x="197.7" y="195.5">6</text>
<text x="230.9" y="195.5">7</text>
<text x="264.1" y="195.5">8</text>
</g>
<g font-size="1.7" fill="#808080">
<text x="98" y="28.3">GND</text>
<text x="107.2" y="28">IC12</text>
<text x="135.7" y="28.9" transform="rotate(-90 135.7 28.9)">VDDIO</text>
<text x="87.7" y="34.2">DI_PK0</text>
<text x="138.5" y="34">C44</text>
<text x="180.1" y="32.4" transform="rotate(-90 180.1 32.4)">+12V</text>
<text x="181.6" y="34.2" transform="rotate(-90 181.6 34.2)">D1</text>
<text x="183.5" y="34.2" transform="rotate(-90 183.5 34.2)">NA</text>
<text x="45" y="39.5" transform="rotate(-90 45 39.5)">VDDIO</text>
<text x="61" y="41.3" transform="rotate(-90 61 41.3)">+5V</text>
<text x="93.8" y="41.9" transform="rotate(-90 93.8 41.9)">R39</text>
<text x="107.2" y="41.8">SN74LVC1G125</text>
<text x="123.2" y="37.8">PK0_IN</text>
<text x="138.5" y="37.5">100nF</text>
<text x="183.7" y="41.3">VAL_PK0</text>
<text x="225.6" y="39.7">BCONTROL</text>
<text x="225.6" y="41.5">---------</text>
<text x="238" y="39.7">BPOD</text>
<text x="238" y="41.5">---------</text>
<text x="250.5" y="39.7">HARP</text>
<text x="250.5" y="41.5">---------</text>
<text x="93" y="46.7">GND</text>
<text x="97.1" y="42.5" transform="rotate(-90 97.1 42.5)">100k</text>
<text x="100.1" y="46.7">GND</text>
<text x="135.7" y="44.9">GND</text>
<text x="170.3" y="47.3">330</text>
<text x="183.7" y="44.9">Q16</text>
<text x="205" y="44.9">VAL_PK0</text>
<text x="213.9" y="42.2">Port 0</text>
<text x="225.6" y="43.4">AO</text>
<text x="225.6" y="45.3">RTN VALVE</text>
<text x="225.6" y="47.1">12V</text>
<text x="238" y="43.4">NC</text>
<text x="238" y="45.3">RTN VALVE</text>
<text x="238" y="47.1">12V</text>
<text x="250.5" y="43.4">NC</text>
<text x="250.5" y="45.3">RTN VALVE</text>
<text x="250.5" y="47.1">12V</text>
<text x="37.9" y="53.8">PK0_IO</text>
<text x="45.8" y="50.8" transform="rotate(-90 45.8 50.8)">R35</text>
<text x="49.1" y="50.4" transform="rotate(-90 49.1 50.4)">10k</text>
<text x="61.8" y="50.8" transform="rotate(-90 61.8 50.8)">R36</text>
<text x="65.1" y="50.4" transform="rotate(-90 65.1 50.4)">10k</text>
<text x="66.4" y="53.8">DIO_PK0</text>
<text x="158.8" y="48.4">PK0_VAL</text>
<text x="170.3" y="50.7">R45</text>
<text x="197.3" y="50.5" transform="rotate(-90 197.3 50.5)">GND</text>
<text x="200.1" y="53.2">+5V</text>
<text x="201.4" y="48.4" transform="rotate(-90 201.4 48.4)">+12V</text>
<text x="205" y="53.8">DIO_PK0</text>
<text x="205" y="52">DO_PK0</text>
<text x="225.6" y="49">GND</text>
<text x="225.6" y="50.8">5V</text>
<text x="225.6" y="52.7">DIO2 (LED)</text>
<text x="238" y="49">GND</text>
<text x="238" y="50.8">5V</text>
<text x="238" y="52.7">DO(LED)</text>
<text x="250.5" y="49">GND</text>
<text x="250.5" y="50.8">5V</text>
<text x="250.5" y="52.7">DO (LED)</text>
<text x="107.2" y="54.7">IC13</text>
<text x="135.7" y="55.5" transform="rotate(-90 135.7 55.5)">+5V</text>
<text x="180.1" y="55.5">GND</text>
<text x="205" y="55.5">DI_PK0</text>
<text x="213.9" y="58.5">J2</text>
<text x="225.6" y="54.6">DIO1</text>
<text x="225.6" y="56.4">AIN</text>
<text x="238" y="54.6">NC</text>
<text x="238" y="56.4">DI</text>
<text x="250.5" y="54.6">DIO</text>
<text x="250.5" y="56.4">DI</text>
<text x="58.7" y="60.6" transform="rotate(-90 58.7 60.6)">Q15</text>
<text x="89.5" y="60.9">PK0_OUT</text>
<text x="123.2" y="64.4">DO_PK0</text>
<text x="138.5" y="64.1">100nF</text>
<text x="138.5" y="60.6">C45</text>
<text x="93.8" y="68.9" transform="rotate(-90 93.8 68.9)">R40</text>
<text x="97.1" y="68.9" transform="rotate(-90 97.1 68.9)">100k</text>
<text x="107.2" y="68.4">M74VHC1GT50DTT1G</text>
<text x="135.7" y="71.5">GND</text>
<text x="93" y="73.3">GND</text>
<text x="100.1" y="73.3">GND</text>
<text x="56.9" y="81.2" transform="rotate(-90 56.9 81.2)">MOSFET-NCHANNELSOT323</text>
<text x="98" y="85.2">GND</text>
<text x="107.2" y="84.8">IC14</text>
<text x="135.7" y="85.7" transform="rotate(-90 135.7 85.7)">VDDIO</text>
<text x="180.1" y="89.3" transform="rotate(-90 180.1 89.3)">+12V</text>
<text x="45" y="92.8" transform="rotate(-90 45 92.8)">VDDIO</text>
<text x="61" y="94.6" transform="rotate(-90 61 94.6)">+5V</text>
<text x="87.7" y="91.1">DI_PK1</text>
<text x="123.2" y="94.6">PK1_IN</text>
<text x="138.5" y="94.4">100nF</text>
<text x="138.5" y="90.8">C46</text>
<text x="181.6" y="91.1" transform="rotate(-90 181.6 91.1)">D2</text>
<text x="183.5" y="91.1" transform="rotate(-90 183.5 91.1)">NA</text>
<text x="225.6" y="94.7">BCONTROL</text>
<text x="238" y="94.7">BPOD</text>
<text x="250.5" y="94.7">HARP</text>
<text x="93.8" y="98.7" transform="rotate(-90 93.8 98.7)">R41</text>
<text x="97.1" y="99.3" transform="rotate(-90 97.1 99.3)">100k</text>
<text x="107.2" y="98.6">SN74LVC1G125</text>
<text x="135.7" y="101.7">GND</text>
<text x="183.7" y="101.7">Q17</text>
<text x="183.7" y="98.2">VAL_PK1</text>
<text x="205" y="99.9">VAL_PK1</text>
<text x="213.9" y="97.3">Port 1</text>
<text x="225.6" y="96.6">---------</text>
<text x="225.6" y="98.5">AO</text>
<text x="225.6" y="100.3">RTN VALVE</text>
<text x="238" y="96.6">---------</text>
<text x="238" y="98.5">NC</text>
<text x="238" y="100.3">RTN VALVE</text>
<text x="250.5" y="96.6">---------</text>
<text x="250.5" y="98.5">NC</text>
<text x="250.5" y="100.3">RTN VALVE</text>
<text x="37.9" y="107.1">PK1_IO</text>
<text x="45.8" y="104.1" transform="rotate(-90 45.8 104.1)">R33</text>
<text x="49.1" y="103.7" transform="rotate(-90 49.1 103.7)">10k</text>
<text x="61.8" y="104.1" transform="rotate(-90 61.8 104.1)">R37</text>
<text x="65.1" y="103.7" transform="rotate(-90 65.1 103.7)">10k</text>
<text x="66.4" y="107.1">DIO_PK1</text>
<text x="93" y="103.5">GND</text>
<text x="100.1" y="103.5">GND</text>
<text x="158.8" y="105.3">PK1_VAL</text>
<text x="170.3" y="104.2">330</text>
<text x="170.3" y="107.6">R46</text>
<text x="197.3" y="105.6" transform="rotate(-90 197.3 105.6)">GND</text>
<text x="201.4" y="103.5" transform="rotate(-90 201.4 103.5)">+12V</text>
<text x="205" y="107.1">DO_PK1</text>
<text x="225.6" y="102.2">12V</text>
<text x="225.6" y="104.1">GND</text>
<text x="225.6" y="105.9">5V</text>
<text x="225.6" y="107.8">DIO2 (LED)</text>
<text x="238" y="102.2">12V</text>
<text x="238" y="104.1">GND</text>
<text x="238" y="105.9">5V</text>
<text x="238" y="107.8">DO(LED)</text>
<text x="250.5" y="102.2">12V</text>
<text x="250.5" y="104.1">GND</text>
<text x="250.5" y="105.9">5V</text>
<text x="250.5" y="107.8">DO (LED)</text>
<text x="58.7" y="113.9" transform="rotate(-90 58.7 113.9)">Q13</text>
<text x="107.2" y="111.5">IC15</text>
<text x="135.7" y="112.4" transform="rotate(-90 135.7 112.4)">+5V</text>
<text x="180.1" y="112.4">GND</text>
<text x="200.1" y="108.3">+5V</text>
<text x="205" y="110.6">DI_PK1</text>
<text x="205" y="108.8">DIO_PK1</text>
<text x="213.9" y="113.6">J3</text>
<text x="225.6" y="109.6">DIO1</text>
<text x="225.6" y="111.5">AIN</text>
<text x="238" y="109.6">NC</text>
<text x="238" y="111.5">DI</text>
<text x="250.5" y="109.6">DIO</text>
<text x="250.5" y="111.5">DI</text>
<text x="89.5" y="117.7">PK1_OUT</text>
<text x="138.5" y="117.5">C47</text>
<text x="93.8" y="125.7" transform="rotate(-90 93.8 125.7)">R42</text>
<text x="97.1" y="125.7" transform="rotate(-90 97.1 125.7)">100k</text>
<text x="107.2" y="125.3">M74VHC1GT50DTT1G</text>
<text x="123.2" y="121.3">DO_PK1</text>
<text x="138.5" y="121">100nF</text>
<text x="93" y="130.2">GND</text>
<text x="100.1" y="130.2">GND</text>
<text x="135.7" y="128.4">GND</text>
<text x="56.9" y="134.4" transform="rotate(-90 56.9 134.4)">MOSFET-NCHANNELSOT323</text>
<text x="98" y="140.3">GND</text>
<text x="107.2" y="140">IC16</text>
<text x="135.7" y="140.8" transform="rotate(-90 135.7 140.8)">VDDIO</text>
<text x="45" y="148" transform="rotate(-90 45 148)">VDDIO</text>
<text x="61" y="149.7" transform="rotate(-90 61 149.7)">+5V</text>
<text x="87.7" y="146.2">DI_PK2</text>
<text x="123.2" y="149.7">PK2_IN</text>
<text x="138.5" y="149.4">100nF</text>
<text x="138.5" y="145.9">C48</text>
<text x="180.1" y="144.4" transform="rotate(-90 180.1 144.4)">+12V</text>
<text x="181.6" y="146.2" transform="rotate(-90 181.6 146.2)">D3</text>
<text x="183.5" y="146.2" transform="rotate(-90 183.5 146.2)">NA</text>
<text x="225.6" y="149.8">BCONTROL</text>
<text x="238" y="149.8">BPOD</text>
<text x="250.5" y="149.8">HARP</text>
<text x="93.8" y="153.8" transform="rotate(-90 93.8 153.8)">R43</text>
<text x="97.1" y="154.4" transform="rotate(-90 97.1 154.4)">100k</text>
<text x="107.2" y="153.7">SN74LVC1G125</text>
<text x="183.7" y="153.3">VAL_PK2</text>
<text x="205" y="155.1">VAL_PK2</text>
<text x="213.9" y="152.4">Port 2</text>
<text x="225.6" y="151.7">---------</text>
<text x="225.6" y="153.5">AO</text>
<text x="225.6" y="155.4">RTN VALVE</text>
<text x="238" y="151.7">---------</text>
<text x="238" y="153.5">NC</text>
<text x="238" y="155.4">RTN VALVE</text>
<text x="250.5" y="151.7">---------</text>
<text x="250.5" y="153.5">NC</text>
<text x="250.5" y="155.4">RTN VALVE</text>
<text x="45.8" y="159.2" transform="rotate(-90 45.8 159.2)">R34</text>
<text x="49.1" y="158.8" transform="rotate(-90 49.1 158.8)">10k</text>
<text x="61.8" y="159.2" transform="rotate(-90 61.8 159.2)">R38</text>
<text x="65.1" y="158.8" transform="rotate(-90 65.1 158.8)">10k</text>
<text x="93" y="158.6">GND</text>
<text x="100.1" y="158.6">GND</text>
<text x="135.7" y="156.8">GND</text>
<text x="158.8" y="160.4">PK2_VAL</text>
<text x="170.3" y="159.3">330</text>
<text x="183.7" y="156.8">Q18</text>
<text x="197.3" y="160.7" transform="rotate(-90 197.3 160.7)">GND</text>
<text x="201.4" y="158.6" transform="rotate(-90 201.4 158.6)">+12V</text>
<text x="225.6" y="157.3">12V</text>
<text x="225.6" y="159.1">GND</text>
<text x="225.6" y="161">5V</text>
<text x="238" y="157.3">12V</text>
<text x="238" y="159.1">GND</text>
<text x="238" y="161">5V</text>
<text x="250.5" y="157.3">12V</text>
<text x="250.5" y="159.1">GND</text>
<text x="250.5" y="161">5V</text>
<text x="37.9" y="162.1">PK2_IO</text>
<text x="66.4" y="162.1">DIO_PK2</text>
<text x="107.2" y="166.6">IC17</text>
<text x="135.7" y="167.5" transform="rotate(-90 135.7 167.5)">+5V</text>
<text x="170.3" y="162.6">R47</text>
<text x="180.1" y="167.5">GND</text>
<text x="200.1" y="163.4">+5V</text>
<text x="205" y="165.7">DI_PK2</text>
<text x="205" y="162.1">DO_PK2</text>
<text x="205" y="163.9">DIO_PK2</text>
<text x="225.6" y="162.9">DIO2 (LED)</text>
<text x="225.6" y="164.7">DIO1</text>
<text x="225.6" y="166.6">AIN</text>
<text x="238" y="162.9">DO(LED)</text>
<text x="238" y="164.7">NC</text>
<text x="238" y="166.6">DI</text>
<text x="250.5" y="162.9">DO (LED)</text>
<text x="250.5" y="164.7">DIO</text>
<text x="250.5" y="166.6">DI</text>
<text x="58.7" y="169" transform="rotate(-90 58.7 169)">Q14</text>
<text x="89.5" y="172.8">PK2_OUT</text>
<text x="138.5" y="172.6">C49</text>
<text x="213.9" y="168.7">J4</text>
<text x="123.2" y="176.4">DO_PK2</text>
<text x="138.5" y="176.1">100nF</text>
<text x="93" y="185.3">GND</text>
<text x="93.8" y="180.5" transform="rotate(-90 93.8 180.5)">R44</text>
<text x="97.1" y="181.1" transform="rotate(-90 97.1 181.1)">100k</text>
<text x="100.1" y="185.3">GND</text>
<text x="107.2" y="180.4">M74VHC1GT50DTT1G</text>
<text x="135.7" y="183.5">GND</text>
<text x="56.9" y="189.5" transform="rotate(-90 56.9 189.5)">MOSFET-NCHANNELSOT323</text>
</g>
<g font-size="1.7" fill="#c90d0c">
<text x="215.6" y="183.1">Licensed under the TAPR Open</text>
<text x="215.6" y="185">Hardware License (www.tapr.org/OHL)</text>
<text x="215.6" y="188.7">Copyright 2017 Artur Silva and</text>
<text x="215.6" y="190.6">Filipe Carvalho</text>
</g>
<g font-size="1.5" fill="#808080">
<text x="104.8" y="30.4">1</text>
<text x="104.8" y="34">2</text>
<text x="119.5" y="30.4">5</text>
<text x="104.8" y="37.5">3</text>
<text x="119.5" y="37.5">4</text>
<text x="215" y="46.4">6</text>
<text x="215" y="44.6">7</text>
<text x="215" y="42.8">8</text>
<text x="215" y="53.5">2</text>
<text x="215" y="51.7">3</text>
<text x="215" y="50">4</text>
<text x="215" y="48.2">5</text>
<text x="104.8" y="57.1">1</text>
<text x="119.5" y="57.1">5</text>
<text x="215" y="55.3">1</text>
<text x="104.8" y="60.6">2</text>
<text x="104.8" y="64.2">3</text>
<text x="119.5" y="64.2">4</text>
<text x="104.8" y="87.3">1</text>
<text x="119.5" y="87.3">5</text>
<text x="104.8" y="90.8">2</text>
<text x="104.8" y="94.4">3</text>
<text x="119.5" y="94.4">4</text>
<text x="215" y="101.5">6</text>
<text x="215" y="99.7">7</text>
<text x="215" y="97.9">8</text>
<text x="215" y="106.8">3</text>
<text x="215" y="105">4</text>
<text x="215" y="103.3">5</text>
<text x="104.8" y="113.9">1</text>
<text x="119.5" y="113.9">5</text>
<text x="215" y="110.4">1</text>
<text x="215" y="108.6">2</text>
<text x="104.8" y="117.5">2</text>
<text x="104.8" y="121">3</text>
<text x="119.5" y="121">4</text>
<text x="104.8" y="142.4">1</text>
<text x="119.5" y="142.4">5</text>
<text x="104.8" y="145.9">2</text>
<text x="104.8" y="149.5">3</text>
<text x="119.5" y="149.5">4</text>
<text x="215" y="154.8">7</text>
<text x="215" y="153">8</text>
<text x="215" y="161.9">3</text>
<text x="215" y="160.1">4</text>
<text x="215" y="158.4">5</text>
<text x="215" y="156.6">6</text>
<text x="215" y="165.5">1</text>
<text x="215" y="163.7">2</text>
<text x="104.8" y="169">1</text>
<text x="104.8" y="172.6">2</text>
<text x="119.5" y="169">5</text>
<text x="104.8" y="176.1">3</text>
<text x="119.5" y="176.1">4</text>
</g>
<g font-size="1.2" fill="#808080">
<text x="114.7" y="31.2">VCC</text>
<text x="107.9" y="38.3">GND</text>
<text x="114.7" y="57.8">VCC</text>
<text x="107.9" y="64.9">GND</text>
<text x="114.7" y="88.1">VCC</text>
<text x="107.9" y="95.2">GND</text>
<text x="114.7" y="114.7">VCC</text>
<text x="107.9" y="121.8">GND</text>
<text x="114.7" y="143.1">VCC</text>
<text x="107.9" y="150.2">GND</text>
<text x="114.7" y="169.8">VCC</text>
<text x="107.9" y="176.9">GND</text>
</g>
<g font-size=".8" fill="#c90d0c">
<text x="137.1" y="26.9">IO</text>
<text x="46.4" y="37.6">IO</text>
<text x="137.1" y="83.8">IO</text>
<text x="46.4" y="90.9">IO</text>
<text x="137.1" y="138.9">IO</text>
<text x="46.4" y="146">IO</text>
</g>
</svg>
